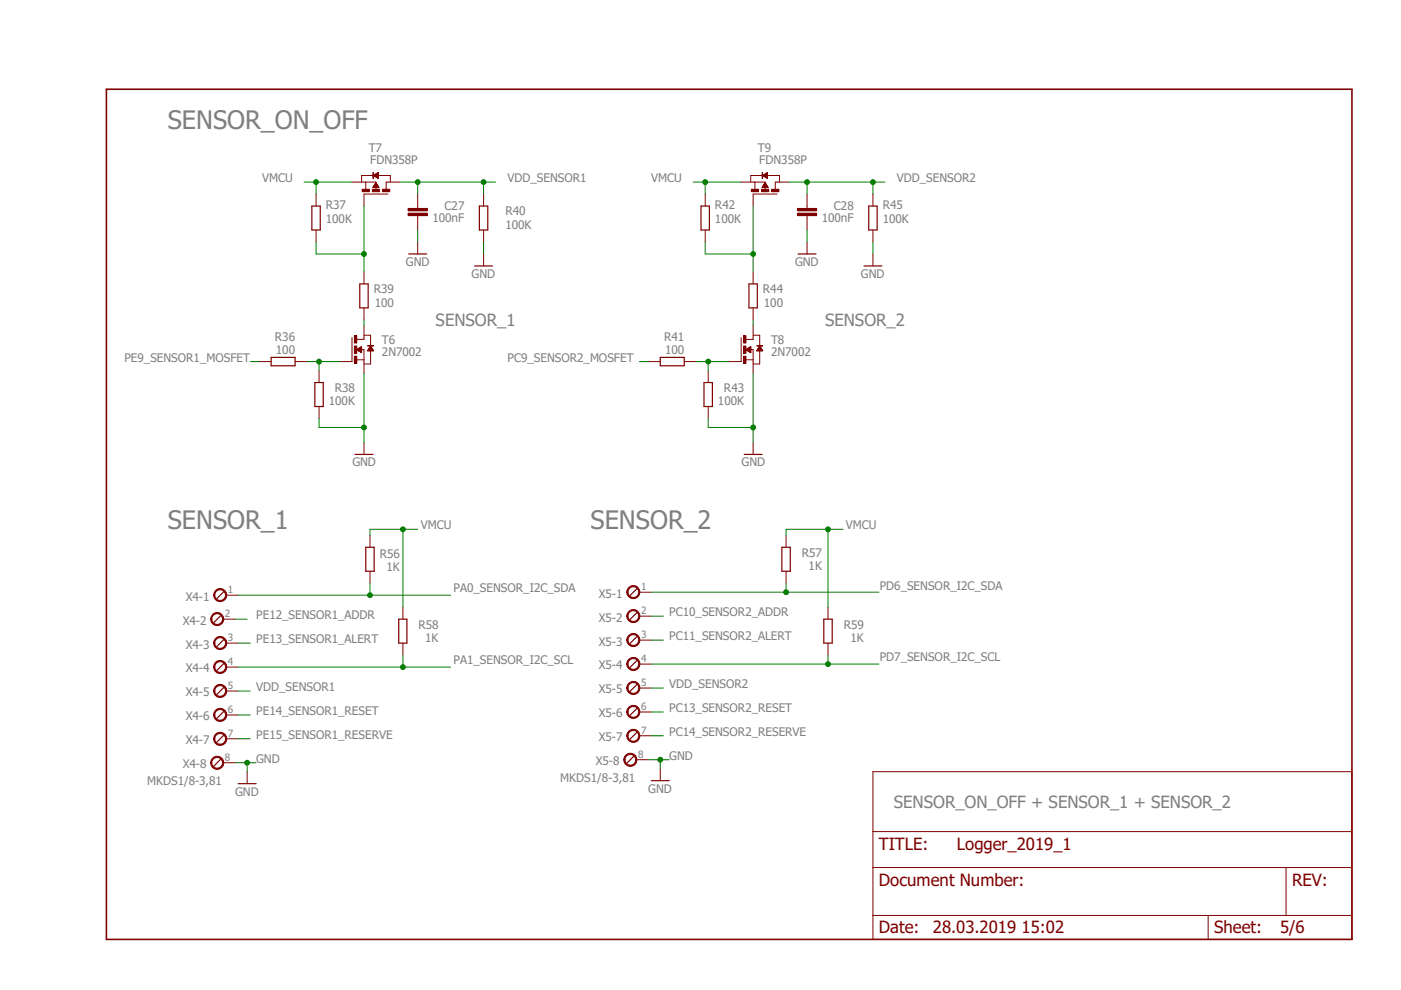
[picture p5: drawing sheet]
<svg xmlns="http://www.w3.org/2000/svg" width="297mm" height="210mm" viewBox="0 0 297 210" stroke-linecap="round" stroke-linejoin="round" font-family="sans-serif">
<path d="M22.6 18.9h264v180.3h-264z" fill="none" stroke="#7f0000" stroke-width=".34"/>
<path d="M88.6 43.7v.5M88.6 45.7v.5M185.1 163.6h101.5v35.6h-101.5zM185.1 176.3h101.5M185.1 183.9h101.5M185.1 194.1h101.5M256.2 194.1v5.1M272.7 183.9v10.2" fill="none" stroke="#7f0000" stroke-width=".21"/>
<path d="M86.5 45.2h4.1v.5h-4.1z" fill-rule="evenodd" fill="#7f0000"/>
<path d="M86.5 45.2h4.1v.5h-4.1z" fill="none" stroke="#7f0000" stroke-width=".21"/>
<path d="M86.5 44.2h4.1v.5h-4.1z" fill-rule="evenodd" fill="#7f0000"/>
<path d="M77.2 57.7v2.5M86.5 44.2h4.1v.5h-4.1zM88.6 41.1v2.6M88.6 46.2v2.6M77.2 65.3v2.5" fill="none" stroke="#7f0000" stroke-width=".21"/>
<path d="M76.3 60.2h1.8v5.1h-1.8z" fill="none" stroke="#7f0000" stroke-width=".25"/>
<path d="M81.1 40.1h1.5v.5h-1.5z" fill-rule="evenodd" fill="#7f0000"/>
<path d="M81.1 40.1h1.5v.5h-1.5z" fill="none" stroke="#7f0000" stroke-width=".21"/>
<path d="M78.9 40.1h1.6v.5h-1.6z" fill-rule="evenodd" fill="#7f0000"/>
<path d="M78.9 40.1h1.6v.5h-1.6z" fill="none" stroke="#7f0000" stroke-width=".21"/>
<path d="M76.8 40.1h1.5v.5h-1.5z" fill-rule="evenodd" fill="#7f0000"/>
<path d="M76.8 40.1h1.5v.5h-1.5z" fill="none" stroke="#7f0000" stroke-width=".21"/>
<path d="M79.1 36.6l.1 1.2z" fill-rule="evenodd" fill="#7f0000"/>
<g fill="none" stroke="#7f0000" stroke-width=".21">
<path d="M74.6 38.6h5.1v1.7M76.7 38.6v-1.4h6.1v1.4M77.6 38.6v1.5M79.1 36.6l.1 1.2zM79.1 39.7h1.2M79.2 39.6h1M79.2 39.5h1M79.2 37.2l1-.6v1.2zM79.2 39.4h.9M79.2 37.3h1M79.3 39.4h.8M79.3 37.1h.9"/>
<path d="M79.3 39.3h.7M79.3 37.3h.9M79.4 39.2h.6M79.5 39.1h.4M79.5 37h.7M79.5 39h.4M79.5 37.4h.7M79.6 38.9h.2M79.6 37.5h.6M79.6 38.8h.2M79.6 37h.6M79.7 37.5h.5"/>
<path d="M79.7 36.9h.5M79.7 38.7l.6 1.1h-1.2zM79.8 36.8h.4M79.8 37.6h.4M79.9 37.6h.3M79.9 36.7h.3M80 37.7h.2M80 36.7h.2M80.1 36.6h.1M80.1 37.8h.1M80.2 36.6h.1M84.8 38.6h-2.9v1.5"/>
<path d="M67 41.1v2.6M67 48.8v2.5M82.3 41.1h-5.1v2.6"/>
</g>
<path d="M66.1 43.7h1.8v5.1h-1.8z" fill="none" stroke="#7f0000" stroke-width=".25"/>
<path d="M75.1 71.2h.5v1.5h-.5z" fill-rule="evenodd" fill="#7f0000"/>
<path d="M75.1 71.2h.5v1.5h-.5z" fill="none" stroke="#7f0000" stroke-width=".21"/>
<path d="M75.1 73.4h.5v1.5h-.5z" fill-rule="evenodd" fill="#7f0000"/>
<path d="M75.1 73.4h.5v1.5h-.5z" fill="none" stroke="#7f0000" stroke-width=".21"/>
<path d="M75.1 75.5h.5v1.5h-.5z" fill-rule="evenodd" fill="#7f0000"/>
<path d="M75.1 75.5h.5v1.5h-.5z" fill="none" stroke="#7f0000" stroke-width=".21"/>
<path d="M77.9 73.3l1.3 .1z" fill-rule="evenodd" fill="#7f0000"/>
<g fill="none" stroke="#7f0000" stroke-width=".21">
<path d="M88.6 51.3v2.5M102.5 41.1v2.6M102.5 48.8v2.5M102.5 53.8v2.6M171.1 43.7v.5M171.1 45.7v.5M54.9 76.7h2.6M62.6 76.7h2.5M67.6 78.6v2.5M74.6 71.6v5.1h-2.5M75.6 76.3h1.6M75.6 74.1l1.1-.6v1.3z"/>
<path d="M75.6 74.2h1.1M75.7 74.1h1.5v5.1M75.7 74.2h1M75.8 74h.9M75.8 74.3h.9M75.9 74h.8M75.9 74.3h.8M76 74.4h.7M76 73.9h.7M76.1 74.4h.6M76.2 74.5h.5M76.2 73.8h.5"/>
<path d="M76.2 73.7h.5M76.3 73.7h.4M76.4 74.6h.3M76.5 74.7h.2M76.5 73.6h.2M76.6 73.5h.1M77.2 69v3h-1.6M77.2 71.1h1.4v2.3M77.9 73.3l1.3 .1zM78 74.3h1.1M78 74.2h1.1M78.1 74.2h.9"/>
<path d="M78.1 74.1h.9M78.1 74h.9M78.1 74h.8M78.2 74h.7M78.2 73.9h.7M78.3 73.8h.5M78.3 73.7h.5M78.4 73.7h.3M78.4 73.6h.3M78.4 73.5h.3M78.5 73.5h.1M78.5 73.4h.1"/>
<path d="M78.6 74.4v2.8h-1.4M78.6 73.4l.6 1h-1.3zM67.6 86.2v2.5M77.2 93.8v2.6"/>
</g>
<path d="M86.7 53.8h3.8M100.6 56.4h3.8M101.6 43.7h1.8v5.1h-1.8zM57.5 75.8h5.1v1.8h-5.1zM66.8 81.1h1.7v5.1h-1.7zM75.3 96.4h3.8" fill="none" stroke="#7f0000" stroke-width=".25"/>
<path d="M169.1 45.2h4v.5h-4z" fill-rule="evenodd" fill="#7f0000"/>
<path d="M169.1 45.2h4v.5h-4z" fill="none" stroke="#7f0000" stroke-width=".21"/>
<path d="M169.1 44.2h4v.5h-4z" fill-rule="evenodd" fill="#7f0000"/>
<path d="M159.7 57.7v2.5M169.1 44.2h4v.5h-4zM171.1 41.1v2.6M171.1 46.2v2.6M159.7 65.3v2.5" fill="none" stroke="#7f0000" stroke-width=".21"/>
<path d="M158.8 60.2h1.8v5.1h-1.8z" fill="none" stroke="#7f0000" stroke-width=".25"/>
<path d="M163.6 40.1h1.5v.5h-1.5z" fill-rule="evenodd" fill="#7f0000"/>
<path d="M163.6 40.1h1.5v.5h-1.5z" fill="none" stroke="#7f0000" stroke-width=".21"/>
<path d="M161.5 40.1h1.5v.5h-1.5z" fill-rule="evenodd" fill="#7f0000"/>
<path d="M161.5 40.1h1.5v.5h-1.5z" fill="none" stroke="#7f0000" stroke-width=".21"/>
<path d="M159.3 40.1h1.5v.5h-1.5z" fill-rule="evenodd" fill="#7f0000"/>
<path d="M159.3 40.1h1.5v.5h-1.5z" fill="none" stroke="#7f0000" stroke-width=".21"/>
<path d="M161.6 36.6l.1 1.2z" fill-rule="evenodd" fill="#7f0000"/>
<g fill="none" stroke="#7f0000" stroke-width=".21">
<path d="M157.1 38.6h5.1v1.7M159.2 38.6v-1.4h6.1v1.4M160.1 38.6v1.5M161.6 36.6l.1 1.2zM161.6 39.7h1.2M161.7 39.6h1.1M161.7 39.5h1M161.7 37.2l1-.6v1.2zM161.8 39.5h.9M161.8 37.3h.9M161.8 39.4h.8M161.8 37.1h.9"/>
<path d="M161.8 39.3h.8M161.9 39.3h.7M161.9 39.2h.6M162 39.1h.5M162 37h.7M162 39.1h.4M162 37.4h.7M162 39h.4M162.1 38.9h.2M162.1 37.5h.6M162.1 37h.6M162.2 38.8h.1"/>
<path d="M162.2 37.5h.5M162.2 38.7l.7 1.1h-1.3zM162.2 36.9h.5M162.3 36.8h.4M162.3 37.6h.4M162.4 36.8h.3M162.4 37.6h.3M162.5 36.7h.2M162.5 37.7h.2M162.6 36.6h.1M162.7 37.8h.1M162.7 36.6h.1"/>
<path d="M167.3 38.6h-2.9v1.5M149.5 41.1v2.6M149.5 48.8v2.5M164.8 41.1h-5.1v2.6"/>
</g>
<path d="M148.6 43.7h1.8v5.1h-1.8z" fill="none" stroke="#7f0000" stroke-width=".25"/>
<path d="M157.6 71.2h.6v1.5h-.6z" fill-rule="evenodd" fill="#7f0000"/>
<path d="M157.6 71.2h.6v1.5h-.6z" fill="none" stroke="#7f0000" stroke-width=".21"/>
<path d="M157.6 73.4h.6v1.5h-.6z" fill-rule="evenodd" fill="#7f0000"/>
<path d="M157.6 73.4h.6v1.5h-.6z" fill="none" stroke="#7f0000" stroke-width=".21"/>
<path d="M157.6 75.5h.6v1.5h-.6z" fill-rule="evenodd" fill="#7f0000"/>
<path d="M157.6 75.5h.6v1.5h-.6z" fill="none" stroke="#7f0000" stroke-width=".21"/>
<path d="M160.4 73.3l1.3 .1z" fill-rule="evenodd" fill="#7f0000"/>
<g fill="none" stroke="#7f0000" stroke-width=".21">
<path d="M171.1 51.3v2.5M185.1 41.1v2.6M185.1 48.8v2.5M185.1 53.8v2.6M137.5 76.7h2.5M145.1 76.7h2.5M150.2 78.6v2.5M157.1 71.6v5.1h-2.5M158.2 76.3h1.5M158.2 74.1l1-.6v1.3zM158.2 74.1h1.5v5.1M158.2 74.2h1"/>
<path d="M158.3 74.2h.9M158.3 74h.9M158.3 74.3h.9M158.4 74h.8M158.4 74.3h.8M158.5 74h.7M158.5 74.4h.7M158.5 73.9h.7M158.6 74.4h.6M158.7 74.5h.5M158.7 73.8h.5M158.8 73.7h.4"/>
<path d="M158.9 73.7h.3M158.9 74.6h.3M159 74.7h.2M159 73.6h.2M159.1 74.7l.1 .1M159.1 73.5h.1M159.7 69v3h-1.5M159.7 71.1h1.4v2.3M160.4 73.3l1.3 .1zM160.5 74.3h1.2M160.5 74.3h1.1M160.6 74.2h1"/>
<path d="M160.6 74.2h.9M160.6 74.1h.9M160.7 74h.8M160.7 74h.7M160.7 73.9h.7M160.8 73.8h.5M160.8 73.7h.5M160.9 73.7h.4M160.9 73.6h.3M160.9 73.5h.3M161 73.5h.2M161.1 74.4v2.8h-1.4"/>
<path d="M161.1 73.4l.6 1h-1.3zM161.1 73.4h.1M150.2 86.2v2.5M159.7 93.8v2.6"/>
</g>
<path d="M169.2 53.8h3.8M183.2 56.4h3.8M184.2 43.7h1.8v5.1h-1.8zM140 75.8h5.1v1.8h-5.1zM149.3 81.1h1.7v5.1h-1.7zM157.8 96.4h3.8M47.5 125.4l-1.6 1.6" fill="none" stroke="#7f0000" stroke-width=".25"/>
<path d="M45.6 125.3a1.39 1.39 0 0 1 2.3 .2 1.39 1.39 0 0 1-.8 2.1 1.39 1.39 0 0 1-1.8-1.4h.2a1.15 1.15 0 0 1 1.7-1 1.15 1.15 0 0 1 .2 1.9 1.15 1.15 0 0 1-1.8-.5l-.1-.4h-.2z" fill-rule="evenodd" fill="#7f0000"/>
<path d="M45.6 125.3a1.39 1.39 0 0 1 2.3 .2 1.39 1.39 0 0 1-.8 2.1 1.39 1.39 0 0 1-1.8-1.4h.2a1.15 1.15 0 0 1 1.7-1 1.15 1.15 0 0 1 .2 1.9 1.15 1.15 0 0 1-1.8-.5l-.1-.4h-.2zM48 126.2h2.5" fill="none" stroke="#7f0000" stroke-width=".21"/>
<path d="M46.8 130.5l-1.5 1.5" fill="none" stroke="#7f0000" stroke-width=".25"/>
<path d="M45 130.4a1.39 1.39 0 0 1 2.2 .1 1.39 1.39 0 0 1-.8 2.1 1.39 1.39 0 0 1-1.7-1.3h.2a1.15 1.15 0 0 1 1.7-1 1.15 1.15 0 0 1 .2 1.9 1.15 1.15 0 0 1-1.8-.5l-.1-.4h-.2z" fill-rule="evenodd" fill="#7f0000"/>
<path d="M45 130.4a1.39 1.39 0 0 1 2.2 .1 1.39 1.39 0 0 1-.8 2.1 1.39 1.39 0 0 1-1.7-1.3h.2a1.15 1.15 0 0 1 1.7-1 1.15 1.15 0 0 1 .2 1.9 1.15 1.15 0 0 1-1.8-.5l-.1-.4h-.2zM47.3 131.3h2.6" fill="none" stroke="#7f0000" stroke-width=".21"/>
<path d="M47.5 135.6l-1.6 1.5" fill="none" stroke="#7f0000" stroke-width=".25"/>
<path d="M45.6 135.5a1.39 1.39 0 0 1 2.3 .1 1.39 1.39 0 0 1-.8 2.1 1.39 1.39 0 0 1-1.8-1.3h.2a1.14 1.14 0 0 1 1.5-1.1 1.14 1.14 0 0 1 .6 1.7 1.14 1.14 0 0 1-1.8 .1l-.3-.7h-.2z" fill-rule="evenodd" fill="#7f0000"/>
<path d="M45.6 135.5a1.39 1.39 0 0 1 2.3 .1 1.39 1.39 0 0 1-.8 2.1 1.39 1.39 0 0 1-1.8-1.3h.2a1.14 1.14 0 0 1 1.5-1.1 1.14 1.14 0 0 1 .6 1.7 1.14 1.14 0 0 1-1.8 .1l-.3-.7h-.2zM48 136.4h2.5" fill="none" stroke="#7f0000" stroke-width=".21"/>
<path d="M47.5 140.7l-1.6 1.5" fill="none" stroke="#7f0000" stroke-width=".25"/>
<path d="M45.6 140.5a1.4 1.4 0 0 1 2.3 .2 1.4 1.4 0 0 1-.8 2.1 1.4 1.4 0 0 1-1.8-1.4h.2a1.14 1.14 0 0 1 1.5-1.1 1.14 1.14 0 0 1 .6 1.8 1.14 1.14 0 0 1-1.8 .1l-.3-.8h-.2z" fill-rule="evenodd" fill="#7f0000"/>
<path d="M45.6 140.5a1.4 1.4 0 0 1 2.3 .2 1.4 1.4 0 0 1-.8 2.1 1.4 1.4 0 0 1-1.8-1.4h.2a1.14 1.14 0 0 1 1.5-1.1 1.14 1.14 0 0 1 .6 1.8 1.14 1.14 0 0 1-1.8 .1l-.3-.8h-.2zM48 141.4h2.5" fill="none" stroke="#7f0000" stroke-width=".21"/>
<path d="M47.5 145.8l-1.6 1.5" fill="none" stroke="#7f0000" stroke-width=".25"/>
<path d="M45.6 145.6a1.4 1.4 0 0 1 2.3 .1 1.4 1.4 0 0 1-.8 2.1 1.4 1.4 0 0 1-1.8-1.3h.2a1.14 1.14 0 0 1 1.5-1.1 1.14 1.14 0 0 1 .6 1.8 1.14 1.14 0 0 1-1.8 0l-.3-.7h-.2z" fill-rule="evenodd" fill="#7f0000"/>
<path d="M45.6 145.6a1.4 1.4 0 0 1 2.3 .1 1.4 1.4 0 0 1-.8 2.1 1.4 1.4 0 0 1-1.8-1.3h.2a1.14 1.14 0 0 1 1.5-1.1 1.14 1.14 0 0 1 .6 1.8 1.14 1.14 0 0 1-1.8 0l-.3-.7h-.2zM48 146.5h2.5" fill="none" stroke="#7f0000" stroke-width=".21"/>
<path d="M47.5 150.8l-1.6 1.6" fill="none" stroke="#7f0000" stroke-width=".25"/>
<path d="M45.6 150.7a1.4 1.4 0 0 1 2.3 .1 1.4 1.4 0 0 1-.8 2.1 1.4 1.4 0 0 1-1.8-1.3h.2a1.14 1.14 0 0 1 1.5-1.1 1.14 1.14 0 0 1 .6 1.7 1.14 1.14 0 0 1-1.8 .1l-.3-.7h-.2z" fill-rule="evenodd" fill="#7f0000"/>
<path d="M45.6 150.7a1.4 1.4 0 0 1 2.3 .1 1.4 1.4 0 0 1-.8 2.1 1.4 1.4 0 0 1-1.8-1.3h.2a1.14 1.14 0 0 1 1.5-1.1 1.14 1.14 0 0 1 .6 1.7 1.14 1.14 0 0 1-1.8 .1l-.3-.7h-.2zM48 151.6h2.5" fill="none" stroke="#7f0000" stroke-width=".21"/>
<path d="M47.5 155.9l-1.6 1.5" fill="none" stroke="#7f0000" stroke-width=".25"/>
<path d="M45.6 155.7a1.4 1.4 0 0 1 2.3 .2 1.4 1.4 0 0 1-.8 2.1 1.4 1.4 0 0 1-1.8-1.4h.2a1.15 1.15 0 0 1 1.7-.9 1.15 1.15 0 0 1 .2 1.9 1.15 1.15 0 0 1-1.8-.5l-.1-.5h-.2z" fill-rule="evenodd" fill="#7f0000"/>
<path d="M45.6 155.7a1.4 1.4 0 0 1 2.3 .2 1.4 1.4 0 0 1-.8 2.1 1.4 1.4 0 0 1-1.8-1.4h.2a1.15 1.15 0 0 1 1.7-.9 1.15 1.15 0 0 1 .2 1.9 1.15 1.15 0 0 1-1.8-.5l-.1-.5h-.2zM48 156.6h2.5" fill="none" stroke="#7f0000" stroke-width=".21"/>
<path d="M46.8 161l-1.5 1.5" fill="none" stroke="#7f0000" stroke-width=".25"/>
<path d="M45 160.8a1.4 1.4 0 0 1 2.2 .2 1.4 1.4 0 0 1-.8 2.1 1.4 1.4 0 0 1-1.7-1.4h.2a1.15 1.15 0 0 1 1.7-.9 1.15 1.15 0 0 1 .2 1.9 1.15 1.15 0 0 1-1.8-.6l-.1-.4h-.2z" fill-rule="evenodd" fill="#7f0000"/>
<path d="M45 160.8a1.4 1.4 0 0 1 2.2 .2 1.4 1.4 0 0 1-.8 2.1 1.4 1.4 0 0 1-1.7-1.4h.2a1.15 1.15 0 0 1 1.7-.9 1.15 1.15 0 0 1 .2 1.9 1.15 1.15 0 0 1-1.8-.6l-.1-.4h-.2zM47.3 161.7h2.6" fill="none" stroke="#7f0000" stroke-width=".21"/>
<path d="M135 124.8l-1.5 1.5" fill="none" stroke="#7f0000" stroke-width=".25"/>
<path d="M133.2 124.7a1.39 1.39 0 0 1 2.2 .1 1.39 1.39 0 0 1-.7 2.1 1.39 1.39 0 0 1-1.8-1.3h.2a1.13 1.13 0 0 1 1.6-1.1 1.13 1.13 0 0 1 .4 1.8 1.13 1.13 0 0 1-1.9-.4l-.1-.3h-.2z" fill-rule="evenodd" fill="#7f0000"/>
<path d="M133.2 124.7a1.39 1.39 0 0 1 2.2 .1 1.39 1.39 0 0 1-.7 2.1 1.39 1.39 0 0 1-1.8-1.3h.2a1.13 1.13 0 0 1 1.6-1.1 1.13 1.13 0 0 1 .4 1.8 1.13 1.13 0 0 1-1.9-.4l-.1-.3h-.2zM135.5 125.6h2.6" fill="none" stroke="#7f0000" stroke-width=".21"/>
<path d="M135 129.9l-1.5 1.5" fill="none" stroke="#7f0000" stroke-width=".25"/>
<path d="M133.2 129.8a1.39 1.39 0 0 1 2.2 .1 1.39 1.39 0 0 1-.7 2.1 1.39 1.39 0 0 1-1.8-1.4h.2a1.13 1.13 0 0 1 1.6-1.1 1.13 1.13 0 0 1 .4 1.9 1.13 1.13 0 0 1-1.9-.4l-.1-.4h-.2z" fill-rule="evenodd" fill="#7f0000"/>
<path d="M133.2 129.8a1.39 1.39 0 0 1 2.2 .1 1.39 1.39 0 0 1-.7 2.1 1.39 1.39 0 0 1-1.8-1.4h.2a1.13 1.13 0 0 1 1.6-1.1 1.13 1.13 0 0 1 .4 1.9 1.13 1.13 0 0 1-1.9-.4l-.1-.4h-.2zM135.5 130.6h2.6" fill="none" stroke="#7f0000" stroke-width=".21"/>
<path d="M135 135l-1.5 1.5" fill="none" stroke="#7f0000" stroke-width=".25"/>
<path d="M133.2 134.8a1.39 1.39 0 0 1 2.2 .2 1.39 1.39 0 0 1-.7 2.1 1.39 1.39 0 0 1-1.8-1.4h.2a1.13 1.13 0 0 1 1.6-1.1 1.13 1.13 0 0 1 .4 1.9 1.13 1.13 0 0 1-1.9-.4l-.1-.4h-.2z" fill-rule="evenodd" fill="#7f0000"/>
<path d="M133.2 134.8a1.39 1.39 0 0 1 2.2 .2 1.39 1.39 0 0 1-.7 2.1 1.39 1.39 0 0 1-1.8-1.4h.2a1.13 1.13 0 0 1 1.6-1.1 1.13 1.13 0 0 1 .4 1.9 1.13 1.13 0 0 1-1.9-.4l-.1-.4h-.2zM135.5 135.7h2.6" fill="none" stroke="#7f0000" stroke-width=".21"/>
<path d="M135 140l-1.5 1.6" fill="none" stroke="#7f0000" stroke-width=".25"/>
<path d="M133.2 139.9a1.4 1.4 0 0 1 2.3 .1 1.4 1.4 0 0 1-.8 2.1 1.4 1.4 0 0 1-1.8-1.3h.2a1.13 1.13 0 0 1 1.6-1.1 1.13 1.13 0 0 1 .4 1.8 1.13 1.13 0 0 1-1.9-.3l-.1-.4h-.2z" fill-rule="evenodd" fill="#7f0000"/>
<path d="M133.2 139.9a1.4 1.4 0 0 1 2.3 .1 1.4 1.4 0 0 1-.8 2.1 1.4 1.4 0 0 1-1.8-1.3h.2a1.13 1.13 0 0 1 1.6-1.1 1.13 1.13 0 0 1 .4 1.8 1.13 1.13 0 0 1-1.9-.3l-.1-.4h-.2zM135.5 140.8h2.6" fill="none" stroke="#7f0000" stroke-width=".21"/>
<path d="M135 145.1l-1.5 1.5" fill="none" stroke="#7f0000" stroke-width=".25"/>
<path d="M133.2 144.9a1.4 1.4 0 0 1 2.3 .2 1.4 1.4 0 0 1-.8 2.1 1.4 1.4 0 0 1-1.8-1.3h.2a1.13 1.13 0 0 1 1.6-1.1 1.13 1.13 0 0 1 .4 1.8 1.13 1.13 0 0 1-1.9-.3l-.1-.4h-.2z" fill-rule="evenodd" fill="#7f0000"/>
<path d="M133.2 144.9a1.4 1.4 0 0 1 2.3 .2 1.4 1.4 0 0 1-.8 2.1 1.4 1.4 0 0 1-1.8-1.3h.2a1.13 1.13 0 0 1 1.6-1.1 1.13 1.13 0 0 1 .4 1.8 1.13 1.13 0 0 1-1.9-.3l-.1-.4h-.2zM135.5 145.9h2.6" fill="none" stroke="#7f0000" stroke-width=".21"/>
<path d="M135 150.2l-1.5 1.5" fill="none" stroke="#7f0000" stroke-width=".25"/>
<path d="M133.2 150a1.4 1.4 0 0 1 2.3 .2 1.4 1.4 0 0 1-.8 2.1 1.4 1.4 0 0 1-1.8-1.3h.2a1.13 1.13 0 0 1 1.6-1.1 1.13 1.13 0 0 1 .4 1.8 1.13 1.13 0 0 1-1.9-.4l-.1-.3h-.2z" fill-rule="evenodd" fill="#7f0000"/>
<path d="M133.2 150a1.4 1.4 0 0 1 2.3 .2 1.4 1.4 0 0 1-.8 2.1 1.4 1.4 0 0 1-1.8-1.3h.2a1.13 1.13 0 0 1 1.6-1.1 1.13 1.13 0 0 1 .4 1.8 1.13 1.13 0 0 1-1.9-.4l-.1-.3h-.2zM135.5 151h2.6" fill="none" stroke="#7f0000" stroke-width=".21"/>
<path d="M135 155.3l-1.5 1.5" fill="none" stroke="#7f0000" stroke-width=".25"/>
<path d="M133.2 155.1a1.4 1.4 0 0 1 2.3 .2 1.4 1.4 0 0 1-.8 2.1 1.4 1.4 0 0 1-1.8-1.4h.2a1.13 1.13 0 0 1 1.6-1.1 1.13 1.13 0 0 1 .4 1.9 1.13 1.13 0 0 1-1.9-.4l-.1-.4h-.2z" fill-rule="evenodd" fill="#7f0000"/>
<path d="M133.2 155.1a1.4 1.4 0 0 1 2.3 .2 1.4 1.4 0 0 1-.8 2.1 1.4 1.4 0 0 1-1.8-1.4h.2a1.13 1.13 0 0 1 1.6-1.1 1.13 1.13 0 0 1 .4 1.9 1.13 1.13 0 0 1-1.9-.4l-.1-.4h-.2zM135.5 156h2.6" fill="none" stroke="#7f0000" stroke-width=".21"/>
<path d="M134.4 160.3l-1.5 1.5" fill="none" stroke="#7f0000" stroke-width=".25"/>
<path d="M132.6 160.2a1.4 1.4 0 0 1 2.2 .2 1.4 1.4 0 0 1-.8 2 1.4 1.4 0 0 1-1.8-1.3h.3a1.13 1.13 0 0 1 1.6-1.1 1.13 1.13 0 0 1 .3 1.9 1.13 1.13 0 0 1-1.8-.4l-.1-.4h-.3z" fill-rule="evenodd" fill="#7f0000"/>
<path d="M78.4 113.5v2.5M166.7 113.5v2.5M78.4 121.1v2.6M85.4 128.7v2.6M85.4 136.4v2.5M166.7 121.1v2.6M175.6 128.7v2.6M175.6 136.4v2.5M52.4 163.6v2.6M132.6 160.2a1.4 1.4 0 0 1 2.2 .2 1.4 1.4 0 0 1-.8 2 1.4 1.4 0 0 1-1.8-1.3h.3a1.13 1.13 0 0 1 1.6-1.1 1.13 1.13 0 0 1 .3 1.9 1.13 1.13 0 0 1-1.8-.4l-.1-.4h-.3zM134.9 161.1h2.6M140 163v2.5" fill="none" stroke="#7f0000" stroke-width=".21"/>
<path d="M77.6 116h1.7v5.1h-1.7zM165.8 116h1.8v5.1h-1.8zM84.5 131.3h1.8v5.1h-1.8zM174.7 131.3h1.7v5.1h-1.7zM50.5 166.2h3.8M138.1 165.5h3.8" fill="none" stroke="#7f0000" stroke-width=".25"/>
<path d="M77.2 79.2v14.6M67.6 88.7v1.9h9.6" fill="none" stroke="#007f00" stroke-width=".21"/>
<circle cx="77.2" cy="90.6" r=".51" fill="#007f00"/>
<g fill="none" stroke="#007f00" stroke-width=".21">
<path d="M88.6 48.8v2.5M102.5 51.3v2.5M159.7 79.2v14.6M150.2 88.7v1.9h9.5"/>
<circle cx="77.2" cy="90.6" r=".51"/>
</g>
<circle cx="159.7" cy="90.6" r=".51" fill="#007f00"/>
<g fill="none" stroke="#007f00" stroke-width=".21">
<path d="M171.1 48.8v2.5M185.1 51.3v2.5M49.9 161.7h4.4M52.4 161.7v1.9"/>
<circle cx="159.7" cy="90.6" r=".51"/>
</g>
<circle cx="52.4" cy="161.7" r=".51" fill="#007f00"/>
<g fill="none" stroke="#007f00" stroke-width=".21">
<path d="M137.5 161.1h4.4M140 161.1v1.9"/>
<circle cx="52.4" cy="161.7" r=".51"/>
</g>
<circle cx="140" cy="161.1" r=".51" fill="#007f00"/>
<g fill="none" stroke="#007f00" stroke-width=".21">
<path d="M64.5 38.6h10.1M67 38.6v2.5"/>
<circle cx="140" cy="161.1" r=".51"/>
</g>
<circle cx="67" cy="38.6" r=".51" fill="#007f00"/>
<g fill="none" stroke="#007f00" stroke-width=".21">
<path d="M147 38.6h10.1M149.5 38.6v2.5"/>
<circle cx="67" cy="38.6" r=".51"/>
</g>
<circle cx="149.5" cy="38.6" r=".51" fill="#007f00"/>
<g fill="none" stroke="#007f00" stroke-width=".21">
<path d="M85.4 112.2v16.5M88.6 112.2h-10.2v1.3"/>
<circle cx="149.5" cy="38.6" r=".51"/>
</g>
<circle cx="85.4" cy="112.2" r=".51" fill="#007f00"/>
<g fill="none" stroke="#007f00" stroke-width=".21">
<path d="M175.6 112.2v16.5M178.7 112.2h-12v1.3"/>
<circle cx="85.4" cy="112.2" r=".51"/>
</g>
<circle cx="175.5" cy="112.2" r=".51" fill="#007f00"/>
<g fill="none" stroke="#007f00" stroke-width=".21">
<path d="M67 51.3v2.5h10.2M77.2 43.7v14"/>
<circle cx="175.5" cy="112.2" r=".51"/>
</g>
<circle cx="77.2" cy="53.8" r=".51" fill="#007f00"/>
<g fill="none" stroke="#007f00" stroke-width=".21">
<path d="M65.1 76.7h7M67.6 76.7v1.9M77.2 67.8v1.2"/>
<circle cx="77.2" cy="53.8" r=".51"/>
</g>
<circle cx="67.6" cy="76.7" r=".51" fill="#007f00"/>
<g fill="none" stroke="#007f00" stroke-width=".21">
<path d="M149.5 51.3v2.5h10.2M159.7 43.7v14"/>
<circle cx="67.6" cy="76.7" r=".51"/>
</g>
<circle cx="159.7" cy="53.8" r=".51" fill="#007f00"/>
<g fill="none" stroke="#007f00" stroke-width=".21">
<path d="M147.6 76.7h7M150.2 76.7v1.9M159.7 67.8v1.2"/>
<circle cx="159.7" cy="53.8" r=".51"/>
</g>
<circle cx="150.1" cy="76.7" r=".51" fill="#007f00"/>
<g fill="none" stroke="#007f00" stroke-width=".21">
<path d="M84.8 38.6h20.3M88.6 38.6v2.5"/>
<circle cx="150.1" cy="76.7" r=".51"/>
</g>
<circle cx="88.6" cy="38.6" r=".51" fill="#007f00"/>
<g fill="none" stroke="#007f00" stroke-width=".21">
<path d="M102.5 38.6v2.5"/>
<circle cx="88.6" cy="38.6" r=".51"/>
</g>
<circle cx="102.5" cy="38.6" r=".51" fill="#007f00"/>
<g fill="none" stroke="#007f00" stroke-width=".21">
<path d="M167.3 38.6h20.3M171.1 38.6v2.5M53 76.7h1.9M135.5 76.7h2M50.5 146.5h2.5"/>
<circle cx="102.5" cy="38.6" r=".51"/>
</g>
<circle cx="171.1" cy="38.6" r=".51" fill="#007f00"/>
<g fill="none" stroke="#007f00" stroke-width=".21">
<path d="M185.1 38.6v2.5"/>
<circle cx="171.1" cy="38.6" r=".51"/>
</g>
<circle cx="185.1" cy="38.6" r=".51" fill="#007f00"/>
<g fill="none" stroke="#007f00" stroke-width=".21">
<path d="M138.1 125.6h48.2M166.7 123.7v1.9M138.1 145.9h2.5"/>
<circle cx="185.1" cy="38.6" r=".51"/>
</g>
<circle cx="166.7" cy="125.6" r=".51" fill="#007f00"/>
<g fill="none" stroke="#007f00" stroke-width=".21">
<path d="M175.6 138.9v1.9M138.1 140.8h48.2"/>
<circle cx="166.7" cy="125.6" r=".51"/>
</g>
<circle cx="175.5" cy="140.8" r=".51" fill="#007f00"/>
<g fill="none" stroke="#007f00" stroke-width=".21">
<path d="M49.9 131.3h2.5M50.5 136.4h2.5M50.5 126.2h45M78.4 123.7v2.5M138.1 130.6h2.5M138.1 135.7h2.5M50.5 151.6h2.5M50.5 156.6h2.5M138.1 151h2.5M138.1 156h2.5"/>
<circle cx="175.5" cy="140.8" r=".51"/>
</g>
<circle cx="78.4" cy="126.2" r=".51" fill="#007f00"/>
<g fill="none" stroke="#007f00" stroke-width=".21">
<path d="M85.4 138.9v2.5M50.5 141.4h45"/>
<circle cx="78.4" cy="126.2" r=".51"/>
</g>
<circle cx="85.4" cy="141.4" r=".51" fill="#007f00"/>
<circle cx="85.4" cy="141.4" r=".51" fill="none" stroke="#007f00" stroke-width=".21"/>
<g font-size="5.4" fill="#7f7f7f">
<text x="35.6" y="27.3">SENSOR_ON_OFF</text>
<text x="35.6" y="112.2">SENSOR_1</text>
<text x="125.2" y="112.2">SENSOR_2</text>
</g>
<g font-size="3.6" fill="#7f7f7f">
<text x="92.4" y="69.1">SENSOR_1</text>
<text x="174.9" y="69.1">SENSOR_2</text>
<text x="189.5" y="171.2">SENSOR_ON_OFF + SENSOR_1 + SENSOR_2</text>
</g>
<g font-size="3.6" fill="#7f0000">
<text x="186.3" y="180.1">TITLE:</text>
<text x="202.9" y="180.1">Logger_2019_1</text>
<text x="186.3" y="187.7">Document Number:</text>
<text x="273.9" y="187.7">REV:</text>
<text x="186.3" y="197.9">Date:</text>
<text x="197.8" y="197.9">28.03.2019 15:02</text>
<text x="257.4" y="197.9">Sheet:</text>
<text x="271.4" y="197.9">5/6</text>
</g>
<g font-size="2.5" fill="#7f7f7f">
<text x="78.2" y="32.3">T7</text>
<text x="78.5" y="34.8">FDN358P</text>
<text x="160.7" y="32.3">T9</text>
<text x="161" y="34.8">FDN358P</text>
<text x="55.6" y="38.6">VMCU</text>
<text x="107.6" y="38.6">VDD_SENSOR1</text>
<text x="138.1" y="38.6">VMCU</text>
<text x="190.2" y="38.6">VDD_SENSOR2</text>
<text x="69.1" y="47.2">100K</text>
<text x="69.1" y="44.4">R37</text>
<text x="91.7" y="47.1">100nF</text>
<text x="94.3" y="44.6">C27</text>
<text x="107.1" y="45.7">R40</text>
<text x="151.6" y="47.2">100K</text>
<text x="151.6" y="44.4">R42</text>
<text x="174.2" y="47.1">100nF</text>
<text x="176.8" y="44.6">C28</text>
<text x="187.2" y="47.2">100K</text>
<text x="187.2" y="44.4">R45</text>
<text x="107.1" y="48.5">100K</text>
<text x="86.1" y="56.4">GND</text>
<text x="100" y="58.9">GND</text>
<text x="168.6" y="56.4">GND</text>
<text x="182.5" y="58.9">GND</text>
<text x="79.2" y="62.2">R39</text>
<text x="79.5" y="65">100</text>
<text x="161.8" y="62.2">R44</text>
<text x="162" y="65">100</text>
<text x="26.4" y="76.7">PE9_SENSOR1_MOSFET</text>
<text x="58.3" y="72.3">R36</text>
<text x="58.5" y="75.1">100</text>
<text x="81" y="72.9">T6</text>
<text x="81" y="75.4">2N7002</text>
<text x="107.6" y="76.7">PC9_SENSOR2_MOSFET</text>
<text x="140.8" y="72.3">R41</text>
<text x="141" y="75.1">100</text>
<text x="163.5" y="72.9">T8</text>
<text x="163.5" y="75.4">2N7002</text>
<text x="71" y="83.1">R38</text>
<text x="153.5" y="83.1">R43</text>
<text x="69.7" y="85.9">100K</text>
<text x="152.2" y="85.9">100K</text>
<text x="74.7" y="98.9">GND</text>
<text x="157.2" y="98.9">GND</text>
<text x="89.2" y="112.2">VMCU</text>
<text x="179.4" y="112.2">VMCU</text>
<text x="80.5" y="118.2">R56</text>
<text x="170" y="118">R57</text>
<text x="82" y="121.1">1K</text>
<text x="96.2" y="125.6">PA0_SENSOR_I2C_SDA</text>
<text x="171.4" y="120.9">1K</text>
<text x="186.5" y="125.1">PD6_SENSOR_I2C_SDA</text>
<text x="39.4" y="127.3">X4-1</text>
<text x="54.3" y="131.3">PE12_SENSOR1_ADDR</text>
<text x="127" y="126.7">X5-1</text>
<text x="127" y="131.8">X5-2</text>
<text x="141.9" y="130.6">PC10_SENSOR2_ADDR</text>
<text x="38.7" y="132.4">X4-2</text>
<text x="39.4" y="137.5">X4-3</text>
<text x="54.3" y="136.4">PE13_SENSOR1_ALERT</text>
<text x="88.7" y="133.3">R58</text>
<text x="90.2" y="136.1">1K</text>
<text x="127" y="136.9">X5-3</text>
<text x="141.9" y="135.7">PC11_SENSOR2_ALERT</text>
<text x="178.9" y="133.3">R59</text>
<text x="180.3" y="136.1">1K</text>
<text x="39.4" y="142.6">X4-4</text>
<text x="96.2" y="140.8">PA1_SENSOR_I2C_SCL</text>
<text x="127" y="141.9">X5-4</text>
<text x="186.5" y="140.2">PD7_SENSOR_I2C_SCL</text>
<text x="39.4" y="147.7">X4-5</text>
<text x="54.3" y="146.5">VDD_SENSOR1</text>
<text x="127" y="147">X5-5</text>
<text x="141.9" y="145.9">VDD_SENSOR2</text>
<text x="39.4" y="152.7">X4-6</text>
<text x="54.3" y="151.6">PE14_SENSOR1_RESET</text>
<text x="127" y="152.1">X5-6</text>
<text x="141.9" y="151">PC13_SENSOR2_RESET</text>
<text x="39.4" y="157.8">X4-7</text>
<text x="54.3" y="161.7">GND</text>
<text x="54.3" y="156.7">PE15_SENSOR1_RESERVE</text>
<text x="127" y="157.2">X5-7</text>
<text x="141.9" y="161.1">GND</text>
<text x="141.9" y="156">PC14_SENSOR2_RESERVE</text>
<text x="31.2" y="166.5">MKDS1/8-3,81</text>
<text x="38.7" y="162.9">X4-8</text>
<text x="118.8" y="165.9">MKDS1/8-3,81</text>
<text x="126.3" y="162.2">X5-8</text>
<text x="49.9" y="168.7">GND</text>
<text x="137.5" y="168.1">GND</text>
</g>
<g font-size="2.1" fill="#7f7f7f">
<text x="48.3" y="125.8">1</text>
<text x="135.9" y="125.2">1</text>
<text x="47.7" y="130.9">2</text>
<text x="135.9" y="130.3">2</text>
<text x="48.3" y="136">3</text>
<text x="135.9" y="135.3">3</text>
<text x="48.3" y="141.1">4</text>
<text x="135.9" y="140.4">4</text>
<text x="48.3" y="146.1">5</text>
<text x="135.9" y="145.5">5</text>
<text x="48.3" y="151.2">6</text>
<text x="135.9" y="150.6">6</text>
<text x="135.9" y="155.7">7</text>
<text x="47.7" y="161.4">8</text>
<text x="48.3" y="156.3">7</text>
<text x="135.3" y="160.7">8</text>
</g>
</svg>
